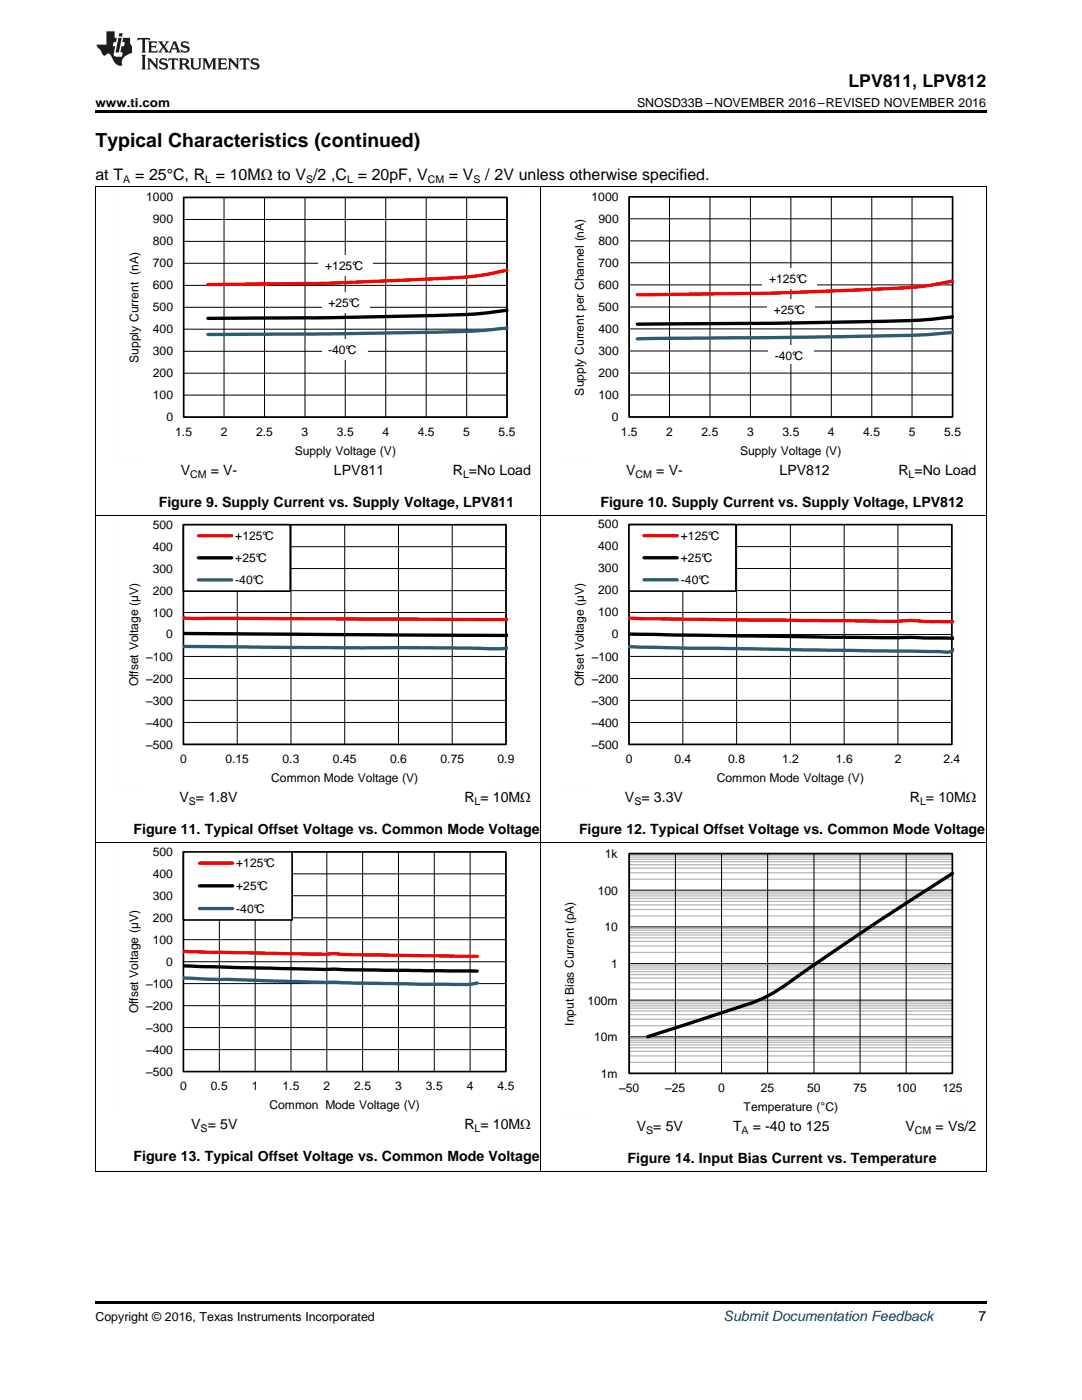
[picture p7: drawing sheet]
<svg xmlns="http://www.w3.org/2000/svg" width="216mm" height="279mm" viewBox="0 0 216 279" stroke-linecap="round" stroke-linejoin="round" font-family="sans-serif">
<path d="M19 233.8l.2 .1zM196.7 233.8l.1 .1zM19 259.7h177.8v.5h-177.8z" fill="#000"/>
<g fill="none" stroke="#000" stroke-width=".2">
<path d="M19.1 168.2v65.7M36.6 170h64.4v43.8h-64.4zM36.6 178.8h64.4M36.6 174.4h64.4M43.8 170v43.8M50.9 170v43.8M58.1 170v43.8M65.2 170v43.8M72.4 170v43.8M79.5 170v43.8M86.7 170v43.8M93.8 170v43.8"/>
<path d="M107.9 168.2v65.7M125.5 170.4h64.6v43.8h-64.6zM125.5 177.7h64.6M134.8 170.4v43.8M144 170.4v43.8M153.2 170.4v43.8M162.4 170.4v43.8M171.6 170.4v43.8M180.8 170.4v43.8M196.8 168.2v65.7M36.6 196.3h64.4M36.6 191.9h64.4"/>
<path d="M36.6 187.5h64.4M36.6 183.2h64.4M125.5 199.6h64.6M125.5 192.3h64.6M125.5 185h64.6M36.6 209.5h64.4M36.6 205.1h64.4M36.6 200.7h64.4M125.5 206.9h64.6M19 233.8h177.8"/>
</g>
<g fill="none" stroke="#b7b7b7" stroke-width=".25">
<path d="M125.6 179.9h64.4M125.6 179.3h64.4M125.6 178.8h64.4M125.6 178.4h64.4M125.6 178h64.4M125.6 175.5h64.4M125.6 174.2h64.4M125.6 173.3h64.4M125.6 172.6h64.4M125.6 172h64.4M125.6 171.5h64.4M125.6 171.1h64.4"/>
<path d="M125.6 170.7h64.4M125.6 199.9h64.4M125.6 197.4h64.4M125.6 196.1h64.4M125.6 195.2h64.4M125.6 194.5h64.4M125.6 193.9h64.4M125.6 193.4h64.4M125.6 193h64.4M125.6 192.6h64.4M125.6 190.1h64.4M125.6 188.8h64.4"/>
<path d="M125.6 187.9h64.4M125.6 187.2h64.4M125.6 186.6h64.4M125.6 186.1h64.4M125.6 185.7h64.4M125.6 185.3h64.4M125.6 182.8h64.4M125.6 181.5h64.4M125.6 180.6h64.4M125.6 212h64.4M125.6 210.7h64.4M125.6 209.8h64.4"/>
<path d="M125.6 209.1h64.4M125.6 208.5h64.4M125.6 208h64.4M125.6 207.6h64.4M125.6 207.2h64.4M125.6 204.7h64.4M125.6 203.4h64.4M125.6 202.5h64.4M125.6 201.8h64.4M125.6 201.2h64.4M125.6 200.7h64.4M125.6 200.3h64.4"/>
</g>
<path d="M36.6 170h64.3v43.9h-64.3zM125.6 170.3h64.4v43.9h-64.4z" fill="none" stroke="#000" stroke-width=".33"/>
<path d="M190 174.3l-15.8 10.3-14.6 9.9a35.9 35.9 0 0 1-14.5 7.2l-15.9 5.2" fill="none" stroke="#000" stroke-width=".67"/>
<path d="M111.8 169.3v53.1M124.2 169.3h68.8M193 169.3v46.1M111.8 222.3h6.3M186.7 222.3h6.3" fill="none" stroke="#fefefe" stroke-width=".2" stroke-dasharray=".4 .1" stroke-linecap="butt"/>
<path d="M36.5 189.9l28.7 .5a7.8 7.8 0 0 1 3.2 .1l26.8 .4" fill="none" stroke="#f00" stroke-width=".66"/>
<path d="M36.5 192.8l28.3 .7 30.4 .3" fill="none" stroke="#000" stroke-width=".66"/>
<path d="M36.5 195.2l28.3 .9 1.8-.1 4.3 .2 18.6 .2a25.8 25.8 0 0 0 5.7-.2" fill="none" stroke="#295c75" stroke-width=".66"/>
<path d="M36.6 170h21.7v13.6h-21.7z" fill-rule="evenodd" fill="#fff"/>
<path d="M36.6 104.7h64.4v43.9h-64.4zM36.6 170h21.7v13.6h-21.7z" fill="none" stroke="#000" stroke-width=".33"/>
<path d="M36.5 123.3l64.7 .4M39.8 172.3h6.6" fill="none" stroke="#f00" stroke-width=".66"/>
<path d="M36.5 126.4l64.7 .4M39.8 176.8h6.6" fill="none" stroke="#000" stroke-width=".66"/>
<path d="M36.5 129l57.3 .3 4.8 .2 2.6-.2M39.8 181.3h6.6" fill="none" stroke="#295c75" stroke-width=".66"/>
<path d="M22.9 168.9v53.1M35.3 168.9h68.6M103.9 168.9v46.1M22.9 222h6.3M97.6 222h6.3" fill="none" stroke="#fefefe" stroke-width=".2" stroke-dasharray=".4 .1" stroke-linecap="butt"/>
<g fill="none" stroke="#000" stroke-width=".2">
<path d="M19.1 102.9v65.3M36.6 104.7h64.4v43.8h-64.4zM36.6 117.9h64.4M36.6 113.5h64.4M36.6 109.1h64.4M47.3 104.7v43.8M58.1 104.7v43.8M68.8 104.7v43.8M79.5 104.7v43.8M90.2 104.7v43.8M107.9 102.9v65.3M196.8 102.9v65.3"/>
<path d="M36.6 139.8h64.4M36.6 135.4h64.4M36.6 131h64.4M36.6 126.6h64.4M36.6 122.2h64.4M36.6 144.2h64.4M19 168.2h177.8"/>
</g>
<path d="M36.6 104.7h21.3v13.3h-21.3z" fill-rule="evenodd" fill="#fff"/>
<path d="M36.6 104.7h21.3v13.3h-21.3zM125.5 104.7h64.4v43.9h-64.4z" fill="none" stroke="#000" stroke-width=".33"/>
<path d="M39.6 106.9h6.6" fill="none" stroke="#f00" stroke-width=".66"/>
<path d="M39.6 111.3h6.6" fill="none" stroke="#000" stroke-width=".66"/>
<path d="M39.6 115.7h6.6" fill="none" stroke="#295c75" stroke-width=".66"/>
<path d="M22.9 103.6v53.1M35.3 103.6h68.6M103.9 103.6v46.1M22.9 156.7h6.3M97.6 156.7h6.3" fill="none" stroke="#fefefe" stroke-width=".2" stroke-dasharray=".4 .1" stroke-linecap="butt"/>
<g fill="none" stroke="#000" stroke-width=".2">
<path d="M125.5 104.7h64.4v43.9h-64.4zM125.5 117.9h64.4M125.5 113.5h64.4M125.5 109.1h64.4M136.3 104.7v43.9M147 104.7v43.9M157.7 104.7v43.9M168.4 104.7v43.9M179.2 104.7v43.9M125.5 139.8h64.4M125.5 135.4h64.4M125.5 131h64.4"/>
<path d="M125.5 126.6h64.4M125.5 122.2h64.4M125.5 144.2h64.4"/>
</g>
<path d="M125.5 123.4l54.2 .6a27 27 0 0 1 5.9 .1h4.6" fill="none" stroke="#f00" stroke-width=".67"/>
<path d="M125.5 126.5l40.3 .7h16.1l8.3 .2" fill="none" stroke="#000" stroke-width=".67"/>
<path d="M125.5 129.1l63.1 1a2.33 2.33 0 0 0 1.6-.3" fill="none" stroke="#295c75" stroke-width=".67"/>
<path d="M125.5 104.7h21.3v13.3h-21.3z" fill-rule="evenodd" fill="#fff"/>
<path d="M36.6 39.4h64.6v43.8h-64.6zM125.5 104.7h21.3v13.3h-21.3z" fill="none" stroke="#000" stroke-width=".33"/>
<path d="M101.2 53.9l-.7 .2a56 56 0 0 1-13.4 1.5l-22.4 1-23.2 .2M128.5 106.9h6.7" fill="none" stroke="#f00" stroke-width=".67"/>
<path d="M101.2 61.9l-3.7 .5a425.7 425.7 0 0 1-26.1 .9l-29.9 .2M128.5 111.3h6.7" fill="none" stroke="#000" stroke-width=".67"/>
<path d="M101.2 65.5l-2 .2a281.8 281.8 0 0 1-24 .8l-33.7 .3M128.5 115.7h6.7" fill="none" stroke="#295c75" stroke-width=".67"/>
<path d="M22.9 38.3v53.1M35.4 38.3h68.7M104.1 38.3v46.1M22.9 91.4h6.3M97.8 91.4h6.3M111.8 103.6v53.1M124.2 103.6h68.6M192.8 103.6v46.1M111.8 156.7h6.3M186.5 156.7h6.3" fill="none" stroke="#fefefe" stroke-width=".2" stroke-dasharray=".4 .1" stroke-linecap="butt"/>
<g fill="none" stroke="#000" stroke-width=".2">
<path d="M19.1 37.2v65.7M36.6 39.4h64.6v43.9h-64.6zM44.7 39.4v43.9M52.8 39.4v43.9M60.9 39.4v43.9M68.9 39.4v43.9M77 39.4v43.9M85 39.4v43.9M93.1 39.4v43.9M107.9 37.2v65.7M196.8 37.2v65.7M36.6 57h64.6"/>
<path d="M36.6 52.5h64.6M36.6 48.2h64.6M36.6 43.8h64.6M36.6 78.9h64.6M36.6 74.5h64.6M36.6 70.1h64.6M36.6 65.7h64.6M36.6 61.3h64.6M19 102.9h177.8"/>
</g>
<g fill="#fff">
<path d="M63.6 50.9h10.8v4.1h-10.8z" fill-rule="evenodd"/>
<path d="M64.3 58.3h9.4v4h-9.4z" fill-rule="evenodd"/>
<path d="M64.2 67.8h9.2v4.1h-9.2z" fill-rule="evenodd"/>
</g>
<g fill="none" stroke="#000" stroke-width=".2">
<path d="M125.6 39.3h64.5v43.9h-64.5zM133.6 39.3v43.9M141.7 39.3v43.9M149.7 39.3v43.9M157.8 39.3v43.9M165.9 39.3v43.9M174 39.3v43.9M182 39.3v43.9M125.6 56.9h64.5M125.6 52.4h64.5M125.6 48.1h64.5M125.6 43.7h64.5"/>
<path d="M125.6 78.8h64.5M125.6 74.5h64.5M125.6 70h64.5M125.6 65.6h64.5M125.6 61.3h64.5"/>
</g>
<path d="M125.5 39.3h64.6v43.9h-64.6z" fill="none" stroke="#000" stroke-width=".33"/>
<path d="M190.1 66.4a179.6 179.6 0 0 1-20 .7l-42.9 .5" fill="none" stroke="#295c75" stroke-width=".67"/>
<path d="M190.1 63.3l-2 .2a266.4 266.4 0 0 1-24 .9l-36.9 .3" fill="none" stroke="#000" stroke-width=".67"/>
<path d="M190.1 56.1l-1.3 .2a58.5 58.5 0 0 1-12.8 1.4l-22.4 .8-26.4 .3" fill="none" stroke="#f00" stroke-width=".67"/>
<path d="M111.8 38.2v53.2M124.3 38.2h68.7M193 38.2v46.2M111.8 91.4h6.3M186.7 91.4h6.3" fill="none" stroke="#fefefe" stroke-width=".2" stroke-dasharray=".4 .1" stroke-linecap="butt"/>
<g fill="#fff">
<path d="M152.2 53.6h10.8v4.1h-10.8z" fill-rule="evenodd"/>
<path d="M153.2 59.8h9.4v4h-9.4z" fill-rule="evenodd"/>
<path d="M153.3 69h9.2v3.6h-9.2z" fill-rule="evenodd"/>
</g>
<path d="M19 37.2h177.8" fill="none" stroke="#000" stroke-width=".2"/>
<path d="M19 22h177.8v.5h-177.8z" fill="#000"/>
<g fill="#231f20">
<path d="M27.5 7.6l-.1 .5 .4-.2h.6v.1v2.1l-.2 .4h1l-.3-.4v-2.1l.1-.1h.5l.5 .2-.2-.5zM29.5 8.3l.2 .3v1.5l-.2 .4h1.8l.2-.6a1.04 1.04 0 0 1-1.3 .2v-.7h.6l.3 .2v-.6l-.3 .2h-.6v-.6l.8-.1 .4 .3-.2-.5zM31.5 8.3l.9 1.1-.9 1.1h.8l-.2-.2 .5-.7 .4 .7-.2 .2h1.5l-.1-.2 .1-.4h.9l.1 .4-.2 .2h1l-.3-.3-.7-1.9h-.5l-.9 2-.8-1 .9-1h-.8l.1 .3-.3 .5-.4-.6 .2-.2zM34.7 8.6l.4 1h-.7zM36.3 8.4a.63 .63 0 0 0-.2 .7 .63 .63 0 0 0 .6 .4l.6 .2 .1 .2a.75 .75 0 0 1-.7 .4 .75 .75 0 0 1-.6-.5l.1 .7 .1-.1a1.11 1.11 0 0 0 1.5-.6 1.13 1.13 0 0 0-1.2-.8l-.1-.4a1.04 1.04 0 0 1 1.2 .2l-.2-.5-.1 .1-.5-.2zM28.2 10.9l.2 .4v2.2l-.2 .4h1l-.3-.4v-2.2l.3-.4zM29.3 11.6l.3 .4v1.5l-.3 .4h.8l-.2-.4v-1.3l1.5 1.7v-1.9l.2-.4h-.7l.2 .4v.9l-1.1-1.3zM32 11.8a.62 .62 0 0 0-.2 .7 .62 .62 0 0 0 .6 .4l.6 .1 .1 .3a.76 .76 0 0 1-.7 .3 .76 .76 0 0 1-.6-.4l.1 .7 .1-.1a1.11 1.11 0 0 0 1.5-.6 1.13 1.13 0 0 0-1.2-.8l-.1-.4a1.04 1.04 0 0 1 1.2 .2l-.2-.6-.1 .1-.5-.1zM33.7 11.6l-.2 .6a.61 .61 0 0 1 .8-.3v1.6l-.2 .4h.9l-.2-.4v-1.6a.63 .63 0 0 1 .8 .3l-.2-.6zM35.6 11.6l.3 .4v1.5l-.3 .4h1l-.2-.2v-.8l.5 .2a.76 .76 0 0 0 1.2 .7l-1-1a.58 .58 0 0 0 .6-.5 .58 .58 0 0 0-.5-.6zM36.4 11.9h.1a.45 .45 0 0 1 .5 .1 .45 .45 0 0 1 .1 .5l-.7 .2zM37.9 11.6l.2 .2a2.17 2.17 0 0 0 .3 1.9 .99 .99 0 0 0 1.6-.6v-1.1l.2-.4h-.7l.2 .2a1.92 1.92 0 0 1-.2 1.8 .6 .6 0 0 1-.9-.5v-1.1l.2-.4zM40.4 11.6l.2 .4v1.5l-.2 .4h.7l-.2-.4v-1.4l.8 1.8 .8-1.8v1.4l-.2 .4h.9l-.2-.4v-1.5l.2-.4h-.8l-.6 1.5-.6-1.5zM43.4 11.6l.2 .4v1.5l-.2 .4h1.8l.2-.6a1.04 1.04 0 0 1-1.3 .1v-.6h.5l.4 .2v-.6l-.4 .2h-.5v-.7h.8l.3 .3-.1-.6zM45.5 11.6l.2 .4v1.5l-.2 .4h.7l-.2-.4v-1.3l1.5 1.7v-1.9l.2-.4h-.7l.2 .4v.9l-1.1-1.3zM47.9 11.6l-.1 .6a.61 .61 0 0 1 .8-.3v1.6l-.3 .4h1l-.3-.4 .1-1.6a.63 .63 0 0 1 .7 .3l-.1-.6zM50.2 11.8a.62 .62 0 0 0-.2 .7 .62 .62 0 0 0 .6 .4l.6 .1 .2 .3a.76 .76 0 0 1-.8 .3 .76 .76 0 0 1-.6-.4l.1 .7 .2-.1a1.11 1.11 0 0 0 1.5-.6 1.13 1.13 0 0 0-1.3-.8l-.1-.4a1.04 1.04 0 0 1 1.2 .2l-.1-.6-.2 .1-.5-.1z"/>
<path d="M21.2 6.3v2.6h-1.9l.1 .4 .7 .9a.91 .91 0 0 0 1 .8 .56 .56 0 0 1 .5-.3 .56 .56 0 0 1 .5 .3l.4 .8a1.53 1.53 0 0 0 1.9 1.2 1.54 1.54 0 0 1 1-2.1l.9-.3v-1.4a1.52 1.52 0 0 1-.3-1.6h-1.4l-.2 .8h.5l-.2 .8h-.4l-.2 1v.2l.4 .1-.2 .8a1.93 1.93 0 0 1-1.6-.3l.3-1.8h-.5l.2-.8h.4l.2-.8h-.4v-1.3zM23.6 7.6l-.6 2.9h.7l.6-2.9zM23.8 6.6l-.1 .7h.6l.2-.7z"/>
</g>
<text font-size="3.9" x="19" y="29.3">Typical Characteristics (continued)</text>
<text font-size="3.5" x="169.3" y="17.3">LPV811, LPV812</text>
<g font-size="3.2">
<text x="19" y="36">at T</text>
<text x="27" y="36">= 25°C, R = 10MΩ to V /2 ,C = 20pF, V</text>
<text x="89.6" y="36">= V</text>
<text x="96.8" y="36">/ 2V unless otherwise specified.</text>
</g>
<g font-size="2.8">
<text x="36.1" y="94.8">V</text>
<text x="42.1" y="94.8">= V-</text>
<text x="66.6" y="94.8">LPV811</text>
<text x="90.4" y="94.8">R =No Load</text>
<text x="125" y="94.8">V</text>
<text x="131" y="94.8">= V-</text>
<text x="155.5" y="94.8">LPV812</text>
<text x="179.3" y="94.8">R =No Load</text>
<text x="31.7" y="101.1">Figure 9. Supply Current vs. Supply Voltage, LPV811</text>
<text x="119.8" y="101.1">Figure 10. Supply Current vs. Supply Voltage, LPV812</text>
<text x="35.8" y="160.1">V = 1.8V</text>
<text x="92.7" y="160.1">R = 10MΩ</text>
<text x="124.7" y="160.1">V = 3.3V</text>
<text x="181.6" y="160.1">R = 10MΩ</text>
<text x="26.6" y="166.4">Figure 11. Typical Offset Voltage vs. Common Mode Voltage</text>
<text x="115.5" y="166.4">Figure 12. Typical Offset Voltage vs. Common Mode Voltage</text>
<text x="38.2" y="225.4">V = 5V</text>
<text x="92.7" y="225.4">R = 10MΩ</text>
<text x="127.1" y="225.7">V = 5V</text>
<text x="146.3" y="225.7">T</text>
<text x="150.2" y="225.7">= -40 to 125</text>
<text x="180.7" y="225.7">V</text>
<text x="186.7" y="225.7">= Vs/2</text>
<text x="26.6" y="231.7">Figure 13. Typical Offset Voltage vs. Common Mode Voltage</text>
<text x="125.2" y="232.1">Figure 14. Input Bias Current vs. Temperature</text>
<text x="195.3" y="263.6">7</text>
</g>
<text font-size="2.8" fill="#0000c8" x="144.4" y="263.6">Submit Documentation Feedback</text>
<g font-size="2.5">
<text x="19" y="21.4">www.ti.com</text>
<text x="127.1" y="21.4">SNOSD33B –NOVEMBER 2016–REVISED NOVEMBER 2016</text>
<text x="19" y="263.6">Copyright © 2016, Texas Instruments Incorporated</text>
</g>
<g font-size="2.4">
<text x="29.2" y="40.2">1000</text>
<text x="118.1" y="40.1">1000</text>
<text x="30.5" y="44.6">900</text>
<text x="119.4" y="44.5">900</text>
<text x="30.5" y="53.3">700</text>
<text x="30.5" y="49">800</text>
<text x="64.9" y="53.9">+125°C</text>
<text x="119.4" y="53.3">700</text>
<text x="119.4" y="48.9">800</text>
<text x="30.5" y="57.7">600</text>
<text x="119.4" y="57.7">600</text>
<text x="153.5" y="56.5">+125°C</text>
<text x="30.5" y="62.1">500</text>
<text x="65.5" y="61.2">+25°C</text>
<text x="119.4" y="62">500</text>
<text x="154.4" y="62.7">+25°C</text>
<text x="30.5" y="70.9">300</text>
<text x="30.5" y="66.5">400</text>
<text x="65.5" y="70.7">-40°C</text>
<text x="119.4" y="70.8">300</text>
<text x="119.4" y="66.4">400</text>
<text x="154.6" y="71.9">-40°C</text>
<text x="27.6" y="72.4" transform="rotate(-90 27.6 72.4)">Supply Current (nA)</text>
<text x="30.5" y="75.3">200</text>
<text x="119.4" y="75.2">200</text>
<text x="30.5" y="79.7">100</text>
<text x="116.5" y="78.9" transform="rotate(-90 116.5 78.9)">Supply Current per Channel (nA)</text>
<text x="119.4" y="79.6">100</text>
<text x="33.2" y="84.1">0</text>
<text x="35" y="86.9">1.5</text>
<text x="44" y="86.9">2</text>
<text x="51.1" y="86.9">2.5</text>
<text x="60.2" y="86.9">3</text>
<text x="67.2" y="86.9">3.5</text>
<text x="76.3" y="86.9">4</text>
<text x="83.4" y="86.9">4.5</text>
<text x="92.4" y="86.9">5</text>
<text x="99.5" y="86.9">5.5</text>
<text x="122.1" y="84">0</text>
<text x="123.9" y="86.9">1.5</text>
<text x="132.9" y="86.9">2</text>
<text x="140" y="86.9">2.5</text>
<text x="149.1" y="86.9">3</text>
<text x="156.1" y="86.9">3.5</text>
<text x="165.2" y="86.9">4</text>
<text x="172.3" y="86.9">4.5</text>
<text x="181.3" y="86.9">5</text>
<text x="188.4" y="86.9">5.5</text>
<text x="58.8" y="90.8">Supply Voltage (V)</text>
<text x="147.7" y="90.8">Supply Voltage (V)</text>
<text x="30.5" y="105.5">500</text>
<text x="47" y="107.7">+125°C</text>
<text x="119.4" y="105.5">500</text>
<text x="135.9" y="107.7">+125°C</text>
<text x="30.5" y="109.9">400</text>
<text x="47" y="112.1">+25°C</text>
<text x="119.4" y="109.9">400</text>
<text x="135.9" y="112.1">+25°C</text>
<text x="30.5" y="118.7">200</text>
<text x="30.5" y="114.3">300</text>
<text x="47" y="116.5">-40°C</text>
<text x="119.4" y="118.6">200</text>
<text x="119.4" y="114.2">300</text>
<text x="135.9" y="116.5">-40°C</text>
<text x="30.5" y="123">100</text>
<text x="119.4" y="123">100</text>
<text x="29.2" y="131.9">±100</text>
<text x="33.2" y="127.4">0</text>
<text x="118.1" y="131.8">±100</text>
<text x="122.1" y="127.4">0</text>
<text x="27.6" y="137" transform="rotate(-90 27.6 137)">Offset Voltage (µV)</text>
<text x="29.2" y="136.2">±200</text>
<text x="116.5" y="137" transform="rotate(-90 116.5 137)">Offset Voltage (µV)</text>
<text x="118.1" y="136.2">±200</text>
<text x="29.2" y="140.6">±300</text>
<text x="118.1" y="140.6">±300</text>
<text x="29.2" y="149.4">±500</text>
<text x="29.2" y="145">±400</text>
<text x="118.1" y="149.4">±500</text>
<text x="118.1" y="145">±400</text>
<text x="35.9" y="152.2">0</text>
<text x="45" y="152.2">0.15</text>
<text x="56.4" y="152.2">0.3</text>
<text x="66.4" y="152.2">0.45</text>
<text x="77.8" y="152.2">0.6</text>
<text x="87.9" y="152.2">0.75</text>
<text x="99.3" y="152.2">0.9</text>
<text x="124.9" y="152.2">0</text>
<text x="134.6" y="152.2">0.4</text>
<text x="145.3" y="152.2">0.8</text>
<text x="156" y="152.2">1.2</text>
<text x="166.8" y="152.2">1.6</text>
<text x="178.5" y="152.2">2</text>
<text x="188.2" y="152.2">2.4</text>
<text x="54.1" y="156.1">Common Mode Voltage (V)</text>
<text x="143" y="156.1">Common Mode Voltage (V)</text>
<text x="30.5" y="170.8">500</text>
<text x="47.1" y="173.1">+125°C</text>
<text x="120.7" y="171.3">1k</text>
<text x="30.5" y="179.6">300</text>
<text x="30.5" y="175.2">400</text>
<text x="47.1" y="177.6">+25°C</text>
<text x="119.3" y="178.6">100</text>
<text x="30.5" y="184">200</text>
<text x="47.1" y="182.1">-40°C</text>
<text x="120.6" y="185.9">10</text>
<text x="30.5" y="188.3">100</text>
<text x="29.1" y="197.2">±100</text>
<text x="33.2" y="192.7">0</text>
<text x="121.9" y="193.2">1</text>
<text x="27.6" y="202.3" transform="rotate(-90 27.6 202.3)">Offset Voltage (µV)</text>
<text x="29.1" y="201.5">±200</text>
<text x="117.2" y="200.5">100m</text>
<text x="29.1" y="205.9">±300</text>
<text x="114.5" y="204.7" transform="rotate(-90 114.5 204.7)">Input Bias Current (pA)</text>
<text x="118.6" y="207.8">10m</text>
<text x="29.1" y="214.7">±500</text>
<text x="29.1" y="210.3">±400</text>
<text x="119.9" y="215.1">1m</text>
<text x="35.9" y="217.5">0</text>
<text x="42.1" y="217.5">0.5</text>
<text x="50.2" y="217.5">1</text>
<text x="53.8" y="221.4">Common Mode Voltage (V)</text>
<text x="56.4" y="217.5">1.5</text>
<text x="64.5" y="217.5">2</text>
<text x="70.7" y="217.5">2.5</text>
<text x="78.8" y="217.5">3</text>
<text x="85" y="217.5">3.5</text>
<text x="93.1" y="217.5">4</text>
<text x="99.3" y="217.5">4.5</text>
<text x="123.5" y="218">±50</text>
<text x="132.7" y="218">±25</text>
<text x="143.3" y="217.9">0</text>
<text x="148.4" y="221.7">Temperature (ÉC)</text>
<text x="151.8" y="217.9">25</text>
<text x="161.1" y="217.9">50</text>
<text x="170.3" y="217.9">75</text>
<text x="178.8" y="217.9">100</text>
<text x="188" y="217.9">125</text>
</g>
<g font-size="2.1">
<text x="24.6" y="36.6">A</text>
<text x="40.9" y="36.6">L</text>
<text x="61.1" y="36.6">S</text>
<text x="69.3" y="36.6">L</text>
<text x="85.3" y="36.6">CM</text>
<text x="94.5" y="36.6">S</text>
<text x="37.9" y="95.4">CM</text>
<text x="92.4" y="95.4">L</text>
<text x="126.8" y="95.4">CM</text>
<text x="181.3" y="95.4">L</text>
<text x="37.7" y="160.7">S</text>
<text x="94.7" y="160.7">L</text>
<text x="126.6" y="160.7">S</text>
<text x="183.6" y="160.7">L</text>
<text x="40" y="226">S</text>
<text x="94.7" y="226">L</text>
<text x="128.9" y="226.3">S</text>
<text x="148" y="226.3">A</text>
<text x="182.6" y="226.3">CM</text>
</g>
</svg>
